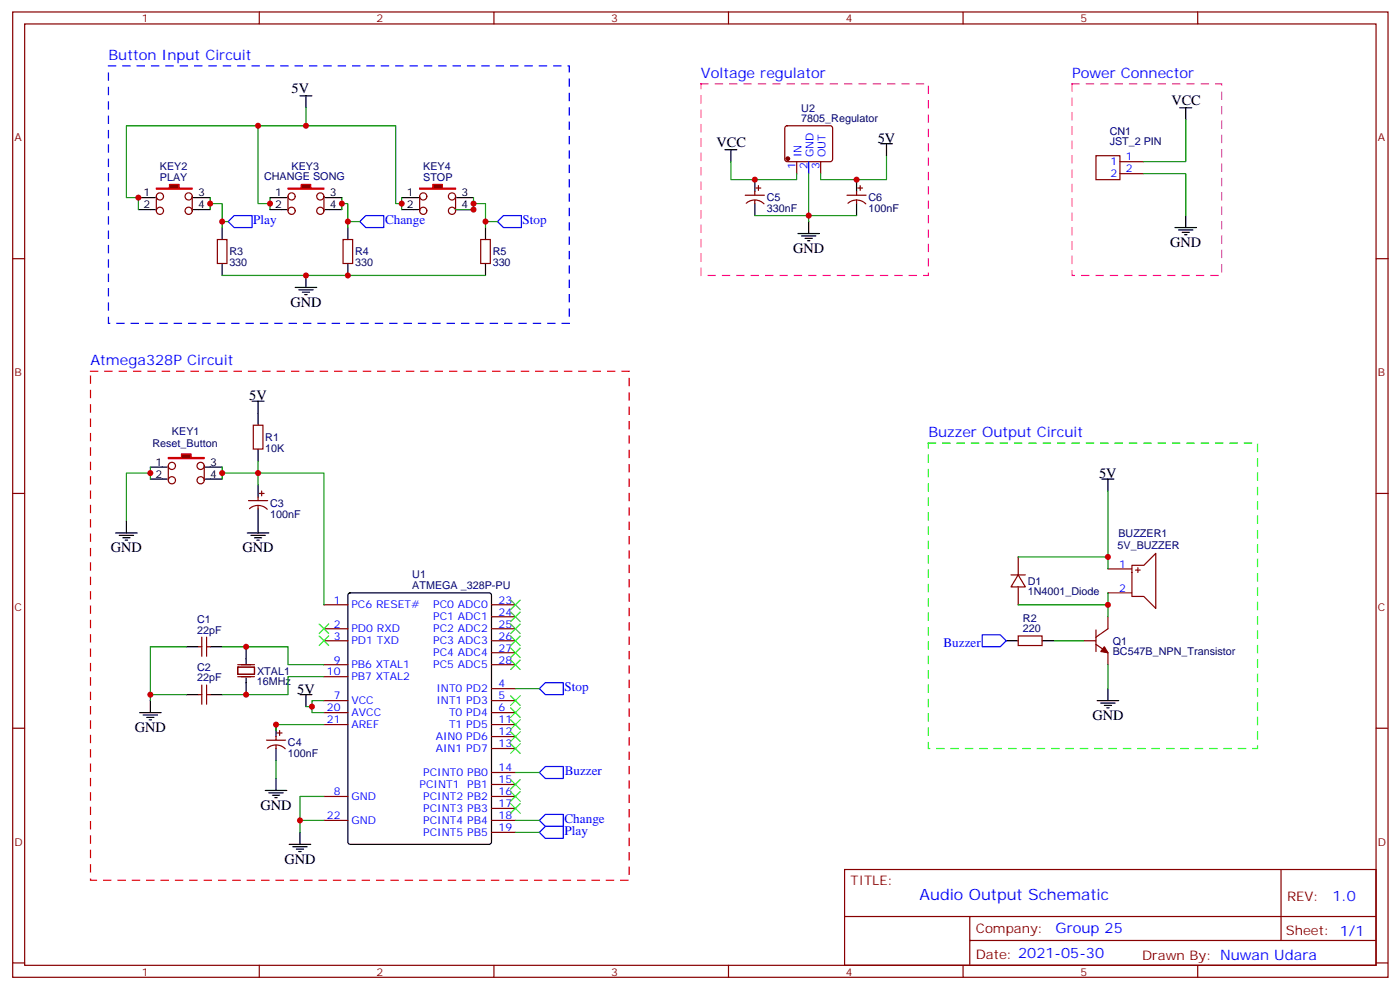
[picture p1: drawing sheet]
<svg xmlns="http://www.w3.org/2000/svg" width="413mm" height="292mm" viewBox="0 0 413 292" stroke-linecap="round" stroke-linejoin="round" font-family="sans-serif">
<g fill="none" stroke="#870000" stroke-width=".35">
<path d="M3.7 3.5h405.4v284.4h-405.4zM7.3 7.1h398.3v277.2h-398.3zM76.4 3.5v3.6M145.6 3.5v3.6M214.7 3.5v3.6M283.8 3.5v3.6M353 3.5v3.6M3.7 76.2h3.6M405.6 76.2h3.5M3.7 145.3h3.6M405.6 145.3h3.5M95.5 178.2h7"/>
<path d="M144.9 178.2h7M58.4 190.5h1.1M59.5 187.7v5.6M60.9 187.7v5.6M60.9 190.5h1M70.1 196.5h4.9v2.1h-4.9zM70.1 195.8h4.9M70.1 199.3h4.9M95.5 185.2h7M95.5 188.7h7M95.5 195.8h7M95.5 199.3h7"/>
<path d="M144.9 185.2h7M144.9 188.7h7M144.9 195.8h7M144.9 181.7h7M144.9 192.3h7M3.7 214.5h3.6M58.4 204.6h1.1M59.5 201.8v5.6M60.9 201.8v5.6M60.9 204.6h1M95.5 206.4h7M95.5 209.9h7"/>
<path d="M95.5 213.4h7M144.9 202.8h7M144.9 206.4h7M144.9 209.9h7M144.9 213.4h7M144.9 217h7M405.6 214.5h3.5M95.5 234.6h7M144.9 234.6h7M144.9 220.5h7M144.9 227.5h7M144.9 231.1h7"/>
<path d="M144.9 238.1h7M95.5 241.7h7M144.9 241.7h7M144.9 245.2h7M248.9 256.1h156.7v28.2h-156.7zM377.5 256.1l.1 20.9M249 270h156.4M285.8 277h119.6M285.8 270v14.1M3.7 283.6h3.6M76.4 284.3v3.6M145.6 284.3v3.6"/>
<path d="M214.7 284.3v3.6M283.8 284.3v3.6M353 284.3v3.6M405.6 283.6h3.5"/>
</g>
<g fill="none" stroke="#000" stroke-width=".35">
<path d="M44.3 137.6h3.5M44.3 141.1h3.5M102.8 174.8l.4-.2h40.9l.7 .5 .1 72.9-.5 .7h-41.2l-.6-.5-.1-72.9zM54.9 190.5h3.5M61.9 190.5h3.6M72.5 190.5v4.9M72.5 199.7v4.9M41.1 209.9h6.4M42.2 210.6h4.2M43.3 211.3h2.1M44 212h.7M44.3 206.4v3.5"/>
<path d="M54.9 204.6h3.5M61.9 204.6h3.6"/>
</g>
<path d="M54.9 190.5h-10.6v15.9M65.5 190.5h19.4v5.3h10.6M95.5 199.3h-10.6v5.3h-19.4M44.3 204.6h10.6" fill="none" stroke="#008700" stroke-width=".35"/>
<path d="M49.6 134.8h3.9v-1.1h2.8v1.1h3.9v.3h-10.6z" fill="#870000" stroke="#f00" stroke-width=".35"/>
<g fill="none" stroke="#870000" stroke-width=".35">
<path d="M49.6 137.2v4.3M60.2 137.2v4.3M74.6 125.2h2.9v7.1h-2.9zM73.2 147.5h5.7M73.5 149.8a3.8 3.8 0 0 1 5.3 .2M76.1 146.4v1.1M76.1 148.9v1M76.4 145.3h1.4M77.1 144.6v1.4M298 169.3h4.2M300.1 169.3l2.1 3.6h-4.2zM300.1 164v5.3"/>
<path d="M300.1 172.9v5.3M326.5 167.6h7.1M326.5 174.6h7.1M333.6 166.5h3.5l3.5-3.5v16.2l-3.5-3.5h-3.5zM334.6 167.9h1.5M335.4 167.2v1.4M300.1 187.3h7v2.8h-7zM319.5 188.7h3.5M323 185.6v6.3M323 189.8l3.5 2.5v3.5M326.5 181.7v3.5l-3.5 2.5M78.5 218h5.7"/>
<path d="M81.4 217v1M81.4 219.4v1.1M81.7 215.9h1.4M82.4 215.2v1.4M78.8 220.4a3.8 3.8 0 0 1 5.3 .2"/>
<circle cx="50.7" cy="137.2" r="1.06"/>
<circle cx="59.1" cy="137.2" r="1.06"/>
<circle cx="50.7" cy="141.5" r="1.06"/>
<circle cx="59.1" cy="141.5" r="1.06"/>
</g>
<g fill="none" stroke="#000" stroke-width=".35">
<path d="M40.8 58.2h3.5M40.8 61.7h3.5M74.3 118.2h3.5M76.1 118.2v7M47.8 137.6h1.4M60.5 137.6h5M76.1 132.3v3.5M34.1 157h6.3M35.1 157.7h4.3M36.2 158.4h2.1M36.9 159.1h.7M37.3 153.5v3.5"/>
<path d="M47.8 141.1h1.4M60.5 141.1h5M72.9 157h6.3M73.9 157.7h4.3M75 158.4h2.1M75.7 159.1h.7M76.1 142.9v3.5M76.1 149.9v7.1M324.8 141.1h3.5M326.5 141.1v3.5M296.5 188.7h3.6M307.1 188.7h3.6"/>
<path d="M81.4 213.4v3.6M88.4 204.6h3.5M90.2 204.6v3.5M323.4 206.4h6.3M324.4 207.1h4.2M325.5 207.8h2.1M326.2 208.5h.7M326.5 202.8v3.6M78.2 232.8h6.3M79.2 233.5h4.3M80.3 234.2h2.1M81 234.9h.7"/>
<path d="M81.4 220.5v3.5M81.4 229.3v3.5M85.2 248.7h6.4M86.3 249.4h4.2M87.3 250.1h2.2M88.1 250.8h.7M88.4 245.2v3.5"/>
</g>
<g fill="none" stroke="#008700" stroke-width=".35">
<path d="M76.1 135.8v3.5h-10.6v1.8M44.3 141.1v-1.8h-7v14.2M76.1 142.9v-3.6h19.4v38.9M326.5 144.6v19.4M300.1 164h26.4v3.6M300.1 178.2h26.4M326.5 174.6v7.1M310.7 188.7h8.8M326.5 195.8v7M90.2 208.1h1.7M95.5 206.4h-3.6v3.5h3.6M95.5 213.4h-14.1v1.8"/>
<path d="M81.4 224v5.3M95.5 234.6h-7.1v10.6M151.9 227.5h7.1M88.4 241.7h7.1"/>
</g>
<path d="M325.5 190.5l1 1.8-2.1-.4z" fill="#870000" stroke="#870000" stroke-width=".35"/>
<path d="M289.5 187h5.3l1.7 1.7-1.7 1.8h-5.3zM159 227.5l1.7-1.7h5.3v3.5h-5.3z" fill="none" stroke="#00f" stroke-width=".35"/>
<path d="M46.1 55.4h3.9v-1.1h2.8v1.1h3.9v.3h-10.6z" fill="#870000" stroke="#f00" stroke-width=".35"/>
<g fill="none" stroke="#870000" stroke-width=".35">
<path d="M46.1 57.9v4.2M56.7 57.9v4.2"/>
<circle cx="47.1" cy="57.9" r="1.06"/>
<circle cx="55.6" cy="57.9" r="1.06"/>
<circle cx="47.1" cy="62.1" r="1.06"/>
<circle cx="55.6" cy="62.1" r="1.06"/>
</g>
<path d="M44.3 58.2h1.4M57 58.2h4.9M79.6 58.2h3.5M44.3 61.7h1.4M57 61.7h4.9M79.6 61.7h3.5" fill="none" stroke="#000" stroke-width=".35"/>
<path d="M84.9 55.4h3.9v-1.1h2.8v1.1h3.9v.3h-10.6z" fill="#870000" stroke="#f00" stroke-width=".35"/>
<g fill="none" stroke="#870000" stroke-width=".35">
<path d="M84.9 57.9v4.2M95.5 57.9v4.2"/>
<circle cx="85.9" cy="57.9" r="1.06"/>
<circle cx="94.4" cy="57.9" r="1.06"/>
<circle cx="85.9" cy="62.1" r="1.06"/>
<circle cx="94.4" cy="62.1" r="1.06"/>
</g>
<path d="M83.1 58.2h1.4M95.8 58.2h5M118.4 58.2h3.5M83.1 61.7h1.4M95.8 61.7h5M118.4 61.7h3.5" fill="none" stroke="#000" stroke-width=".35"/>
<path d="M123.7 55.4h3.9v-1.1h2.8v1.1h3.9v.3h-10.6z" fill="#870000" stroke="#f00" stroke-width=".35"/>
<g fill="none" stroke="#870000" stroke-width=".35">
<path d="M231.5 37.2l.5-.2h12.7l.5 .2 .2 .5-.1 9.5-.6 .4h-13l-.4-.7v-9.2zM123.7 57.9v4.2M134.3 57.9v4.2M219.6 57.5h5.7M219.9 59.9a3.8 3.8 0 0 1 5.3 .1M222.5 56.4v1.1M222.5 58.9v1.1M222.8 55.4h1.4M223.5 54.7v1.4M234.8 47.6v3.6M241.9 47.6v3.6M249.6 57.5h5.7"/>
<path d="M249.9 59.9a3.8 3.8 0 0 1 5.3 .1M252.4 56.4v1.1M252.4 58.9v1.1M252.8 55.4h1.4M253.5 54.7v1.4M330.1 47.6h7M330.1 51.2h7M64.1 70.6h2.8v7h-2.8zM101.1 70.6h2.8v7h-2.8zM141.7 70.6h2.8v7h-2.8z"/>
<circle cx="124.7" cy="57.9" r="1.06"/>
<circle cx="133.2" cy="57.9" r="1.06"/>
<circle cx="124.7" cy="62.1" r="1.06"/>
<circle cx="133.2" cy="62.1" r="1.06"/>
</g>
<g fill="none" stroke="#000" stroke-width=".35">
<path d="M88.4 28.2h3.5M90.2 28.2v3.6M347.7 31.8h3.5M349.5 31.8v3.5M121.9 58.2h1.4M134.6 58.2h5M213.6 44.1h3.6M215.4 44.1v3.5M222.5 52.9v3.5M222.5 60v3.5M252.4 52.9v3.5M252.4 60v3.5"/>
<path d="M259.5 42.3h3.5M261.3 42.3v3.6M65.5 67v3.6M65.5 77.6v3.5M102.5 67v3.6M102.5 77.6v3.5M121.9 61.7h1.4M134.6 61.7h5M143.1 67v3.6M143.1 77.6v3.5M235.2 68.8h6.3M236.2 69.5h4.3"/>
<path d="M237.3 70.2h2.1M238 70.9h.7M238.3 65.3v3.5M346.3 67h6.3M347.3 67.7h4.3M348.4 68.4h2.1M349.1 69.1h.7M349.5 63.5v3.5M87 84.7h6.3M88.1 85.4h4.2M89.1 86.1h2.1M89.8 86.8h.7"/>
<path d="M90.2 81.1v3.6"/>
</g>
<g fill="none" stroke="#008700" stroke-width=".35">
<path d="M90.2 31.8v5.2h-14.1M90.2 37h26.4v23h1.8M349.5 35.3v12.3h-12.4M61.9 60h3.6v7M61.9 58.2v3.5M79.6 60h-3.5v-23h-38.8v21.2h3.5v3.5M79.6 58.2v3.5M100.8 60h1.7v7M100.8 58.2v3.5M118.4 58.2v3.5M139.6 58.2v3.5h-5.3M139.6 60h3.5v5.3"/>
<path d="M215.4 47.6v5.3h19.4v-1.7M238.3 51.2v14.1M261.3 45.9v7h-19.4v-1.7M337.1 51.2h12.4v12.3M65.5 65.3h1.7M102.5 65.3h3.5M146.6 65.3h-3.5v1.7M222.5 63.5h29.9M65.5 81.1h77.6M44.3 137.6v1.7M65.5 137.6v1.7M151.9 202.8h7.1"/>
<path d="M151.9 241.7h7.1M151.9 245.2h7.1"/>
</g>
<path d="M238.3 47.6v3.6M67.2 65.3l1.8-1.8h5.3v3.5h-5.3zM106 65.3l1.8-1.8h5.3v3.5h-5.3zM146.6 65.3l1.8-1.8h5.3v3.5h-5.3zM159 202.8l1.7-1.7h5.3v3.5h-5.3zM159 241.7l1.7-1.8h5.3v3.5h-5.3zM159 245.2l1.7-1.8h5.3v3.5h-5.3z" fill="none" stroke="#00f" stroke-width=".35"/>
<g fill="none" stroke="#3c3" stroke-width=".35">
<path d="M150.5 176.7l2.8 2.9M153.3 176.7l-2.8 2.9M94.1 183.8l2.8 2.8M94.1 187.3l2.8 2.8M96.9 183.8l-2.8 2.8M96.9 187.3l-2.8 2.8M150.5 180.3l2.8 2.8M150.5 183.8l2.8 2.8M150.5 187.3l2.8 2.8M150.5 190.9l2.8 2.8M150.5 194.4l2.8 2.8M153.3 180.3l-2.8 2.8"/>
<path d="M153.3 183.8l-2.8 2.8M153.3 187.3l-2.8 2.8M153.3 190.9l-2.8 2.8M153.3 194.4l-2.8 2.8M150.5 205l2.8 2.8M150.5 208.5l2.8 2.8M150.5 212l2.8 2.8M150.5 215.5l2.8 2.9M150.5 219.1l2.8 2.8M153.3 205l-2.8 2.8M153.3 208.5l-2.8 2.8M153.3 212l-2.8 2.8"/>
<path d="M153.3 215.5l-2.8 2.9M153.3 219.1l-2.8 2.8M150.5 229.7l2.8 2.8M150.5 233.2l2.8 2.8M150.5 236.7l2.8 2.8M153.3 229.7l-2.8 2.8M153.3 233.2l-2.8 2.8M153.3 236.7l-2.8 2.8"/>
</g>
<circle cx="232.2" cy="46.7" r=".53" fill="#870000" stroke="#870000" stroke-width=".35"/>
<path d="M323 45.9h7.1v7h-7.1z" fill="none" stroke="#800000" stroke-width=".35"/>
<path d="M26.7 109.4h158.7v149.9h-158.7z" fill="none" stroke="#f00" stroke-width=".35" stroke-dasharray="2.1 2.1"/>
<path d="M273.6 130.5h97v90h-97z" fill="none" stroke="#0f0" stroke-width=".35" stroke-dasharray="2.1 2.1"/>
<path d="M32 19.4h135.8v75.8h-135.8z" fill="none" stroke="#00f" stroke-width=".35" stroke-dasharray="2.1 2.1"/>
<path d="M206.6 24.7h67v56.4h-67zM315.9 24.7h44.1v56.4h-44.1z" fill="none" stroke="#f0f" stroke-width=".35" stroke-dasharray="2.1 2.1"/>
<g fill="#c00">
<circle cx="44.3" cy="204.6" r=".88"/>
<circle cx="72.5" cy="190.5" r=".88"/>
<circle cx="72.5" cy="204.6" r=".88"/>
<circle cx="91.9" cy="208.1" r=".88"/>
<circle cx="81.4" cy="213.4" r=".88"/>
<circle cx="88.4" cy="241.7" r=".88"/>
<circle cx="326.5" cy="178.2" r=".88"/>
<circle cx="326.5" cy="164" r=".88"/>
<circle cx="90.2" cy="81.1" r=".88"/>
<circle cx="102.5" cy="81.1" r=".88"/>
<circle cx="100.8" cy="60" r=".88"/>
<circle cx="143.1" cy="65.3" r=".88"/>
<circle cx="102.5" cy="65.3" r=".88"/>
<circle cx="79.6" cy="60" r=".88"/>
<circle cx="76.1" cy="37" r=".88"/>
<circle cx="40.8" cy="58.2" r=".88"/>
<circle cx="61.9" cy="60" r=".88"/>
<circle cx="65.5" cy="65.3" r=".88"/>
<circle cx="139.6" cy="60" r=".88"/>
<circle cx="139.6" cy="61.7" r=".88"/>
<circle cx="90.2" cy="37" r=".88"/>
<circle cx="118.4" cy="60" r=".88"/>
<circle cx="76.1" cy="139.3" r=".88"/>
<circle cx="44.3" cy="139.3" r=".88"/>
<circle cx="65.5" cy="139.3" r=".88"/>
<circle cx="222.5" cy="52.9" r=".88"/>
<circle cx="238.3" cy="63.5" r=".88"/>
<circle cx="252.4" cy="52.9" r=".88"/>
</g>
<text font-size="4.6" fill="#00f" x="271" y="265.1">Audio Output Schematic</text>
<g font-size="4.2" fill="#00f">
<text x="32" y="17.6">Button Input Circuit</text>
<text x="206.6" y="22.9">Voltage regulator</text>
<text x="315.9" y="22.9">Power Connector</text>
<text x="26.7" y="107.6">Atmega328P Circuit</text>
<text x="273.6" y="128.8">Buzzer Output Circuit</text>
<text x="392.7" y="265.4">1.0</text>
<text x="311.1" y="274.9">Group 25</text>
</g>
<g font-size="4.2">
<text x="85.9" y="27.5">5V</text>
<text x="345.2" y="31">VCC</text>
<text x="211.2" y="43.4">VCC</text>
<text x="258.7" y="42">5V</text>
<text x="233.8" y="74.4">GND</text>
<text x="344.9" y="72.7">GND</text>
<text x="85.6" y="90.3">GND</text>
<text x="73.4" y="117.9">5V</text>
<text x="323.9" y="140.8">5V</text>
<text x="32.7" y="162.6">GND</text>
<text x="71.5" y="162.6">GND</text>
<text x="87.6" y="204.3">5V</text>
<text x="39.7" y="215.5">GND</text>
<text x="321.9" y="212">GND</text>
<text x="76.8" y="238.5">GND</text>
<text x="83.8" y="254.4">GND</text>
</g>
<g font-size="3.9" fill="#00f">
<text x="74.7" y="66">Play</text>
<text x="113.5" y="66">Change</text>
<text x="154" y="66">Stop</text>
<text x="278.1" y="190.5">Buzzer</text>
<text x="166.4" y="203.6">Stop</text>
<text x="166.4" y="228.3">Buzzer</text>
<text x="166.4" y="242.4">Change</text>
<text x="166.4" y="246">Play</text>
</g>
<g font-size="3.9" fill="#800">
<text x="250.7" y="260.7">TITLE:</text>
<text x="379.3" y="265.4">REV:</text>
<text x="287.6" y="274.9">Company:</text>
<text x="379" y="275.5">Sheet: 1/1</text>
<text x="287.6" y="282.6">Date: 2021-05-30</text>
<text x="336.6" y="282.7">Drawn By: Nuwan Udara</text>
</g>
<g font-size="3.2" fill="#800">
<text x="41.8" y="6.5">1</text>
<text x="111" y="6.5">2</text>
<text x="180.1" y="6.5">3</text>
<text x="249.3" y="6.5">4</text>
<text x="318.4" y="6.5">5</text>
<text x="4.3" y="41.6">A</text>
<text x="406.1" y="41.6">A</text>
<text x="4.3" y="110.8">B</text>
<text x="406.1" y="110.8">B</text>
<text x="4.3" y="179.9">C</text>
<text x="406.1" y="179.9">C</text>
<text x="4.3" y="249.1">D</text>
<text x="406.1" y="249.1">D</text>
<text x="41.8" y="287.3">1</text>
<text x="111" y="287.3">2</text>
<text x="180.1" y="287.3">3</text>
<text x="249.3" y="287.3">4</text>
<text x="318.4" y="287.3">5</text>
</g>
<g font-size="3.2" fill="#000080">
<text x="236.2" y="36">7805_Regulator</text>
<text x="236.2" y="32.9">U2</text>
<text x="327" y="39.8">CN1</text>
<text x="327" y="42.8">JST_2 PIN</text>
<text x="47.1" y="53.3">PLAY</text>
<text x="47.1" y="50">KEY2</text>
<text x="77.8" y="52.9">CHANGE SONG</text>
<text x="85.9" y="50">KEY3</text>
<text x="124.7" y="53.3">STOP</text>
<text x="124.7" y="50">KEY4</text>
<text x="226" y="59.3">C5</text>
<text x="256" y="59.3">C6</text>
<text x="226" y="62.5">330nF</text>
<text x="256" y="62.5">100nF</text>
<text x="67.6" y="75.2">R3</text>
<text x="104.6" y="75.2">R4</text>
<text x="145.2" y="75.2">R5</text>
<text x="67.6" y="78.4">330</text>
<text x="104.6" y="78.4">330</text>
<text x="145.2" y="78.4">330</text>
<text x="44.9" y="131.7">Reset_Button</text>
<text x="50.7" y="128.2">KEY1</text>
<text x="78.2" y="130">R1</text>
<text x="78.2" y="133.1">10K</text>
<text x="79.6" y="149.3">C3</text>
<text x="79.6" y="152.5">100nF</text>
<text x="329.4" y="161.6">5V_BUZZER</text>
<text x="329.6" y="158.1">BUZZER1</text>
<text x="121.5" y="173.4">ATMEGA _328P-PU</text>
<text x="121.5" y="170.3">U1</text>
<text x="302.9" y="172.3">D1</text>
<text x="302.9" y="175.4">1N4001_Diode</text>
<text x="58.1" y="183.5">C1</text>
<text x="301.5" y="183.1">R2</text>
<text x="58.1" y="186.6">22pF</text>
<text x="301.5" y="186.3">220</text>
<text x="327.9" y="190">Q1</text>
<text x="58.1" y="197.6">C2</text>
<text x="327.9" y="193">BC547B_NPN_Transistor</text>
<text x="58.1" y="200.7">22pF</text>
<text x="75.7" y="201.8">16MHz</text>
<text x="75.8" y="198.7">XTAL1</text>
<text x="84.9" y="219.9">C4</text>
<text x="84.9" y="223">100nF</text>
</g>
<g font-size="3.2" fill="#00f">
<text x="236.2" y="46.3" transform="rotate(-90 236.2 46.3)">IN</text>
<text x="239.7" y="46.3" transform="rotate(-90 239.7 46.3)">GND</text>
<text x="243.3" y="46.3" transform="rotate(-90 243.3 46.3)">OUT</text>
<text x="331.8" y="47.3">1</text>
<text x="234.5" y="49.8" transform="rotate(-90 234.5 49.8)">1</text>
<text x="238" y="49.8" transform="rotate(-90 238 49.8)">2</text>
<text x="241.5" y="49.8" transform="rotate(-90 241.5 49.8)">3</text>
<text x="327.3" y="48.7">1</text>
<text x="327.3" y="52.2">2</text>
<text x="331.8" y="50.8">2</text>
<text x="329.8" y="167.2">1</text>
<text x="98.4" y="177.8">1</text>
<text x="103.6" y="179.2">PC6 RESET#</text>
<text x="127.7" y="179.2">PC0 ADC0</text>
<text x="147" y="177.8">23</text>
<text x="329.8" y="174.3">2</text>
<text x="98.4" y="184.9">2</text>
<text x="127.7" y="182.7">PC1 ADC1</text>
<text x="147" y="181.3">24</text>
<text x="147" y="184.9">25</text>
<text x="98.4" y="188.4">3</text>
<text x="103.6" y="186.3">PD0 RXD</text>
<text x="103.6" y="189.8">PD1 TXD</text>
<text x="127.7" y="186.3">PC2 ADC2</text>
<text x="127.7" y="189.8">PC3 ADC3</text>
<text x="147" y="188.4">26</text>
<text x="147" y="191.9">27</text>
<text x="98.4" y="195.4">9</text>
<text x="103.6" y="196.8">PB6 XTAL1</text>
<text x="127.7" y="193.3">PC4 ADC4</text>
<text x="127.7" y="196.8">PC5 ADC5</text>
<text x="147" y="195.4">28</text>
<text x="96.4" y="199">10</text>
<text x="103.6" y="200.4">PB7 XTAL2</text>
<text x="128.6" y="203.9">INT0 PD2</text>
<text x="147" y="202.5">4</text>
<text x="96.4" y="209.5">20</text>
<text x="98.4" y="206">7</text>
<text x="103.6" y="207.4">VCC</text>
<text x="128.6" y="207.4">INT1 PD3</text>
<text x="147" y="206">5</text>
<text x="147" y="209.5">6</text>
<text x="96.4" y="213.1">21</text>
<text x="103.6" y="211">AVCC</text>
<text x="103.6" y="214.5">AREF</text>
<text x="132.3" y="211">T0 PD4</text>
<text x="132.3" y="214.5">T1 PD5</text>
<text x="147" y="213.1">11</text>
<text x="128.4" y="218">AIN0 PD6</text>
<text x="128.4" y="221.5">AIN1 PD7</text>
<text x="147" y="216.6">12</text>
<text x="147" y="220.1">13</text>
<text x="147" y="227.2">14</text>
<text x="123.6" y="232.1">PCINT1</text>
<text x="124.8" y="228.6">PCINT0 PB0</text>
<text x="137.7" y="232.1">PB1</text>
<text x="147" y="230.7">15</text>
<text x="98.4" y="234.2">8</text>
<text x="103.6" y="235.7">GND</text>
<text x="124.8" y="235.7">PCINT2 PB2</text>
<text x="124.8" y="239.2">PCINT3 PB3</text>
<text x="147" y="234.2">16</text>
<text x="147" y="237.8">17</text>
<text x="96.4" y="241.3">22</text>
<text x="103.6" y="242.7">GND</text>
<text x="124.8" y="242.7">PCINT4 PB4</text>
<text x="147" y="241.3">18</text>
<text x="147" y="244.8">19</text>
<text x="124.8" y="246.2">PCINT5 PB5</text>
</g>
<g font-size="3.2">
<text x="42.3" y="57.9">1</text>
<text x="58.4" y="57.9">3</text>
<text x="81.1" y="57.9">1</text>
<text x="97.2" y="57.9">3</text>
<text x="119.9" y="57.9">1</text>
<text x="136" y="57.9">3</text>
<text x="42.3" y="61.4">2</text>
<text x="58.4" y="61.4">4</text>
<text x="81.1" y="61.4">2</text>
<text x="97.2" y="61.4">4</text>
<text x="119.9" y="61.4">2</text>
<text x="136" y="61.4">4</text>
<text x="45.8" y="137.2">1</text>
<text x="61.9" y="137.2">3</text>
<text x="45.8" y="140.8">2</text>
<text x="61.9" y="140.8">4</text>
</g>
</svg>
